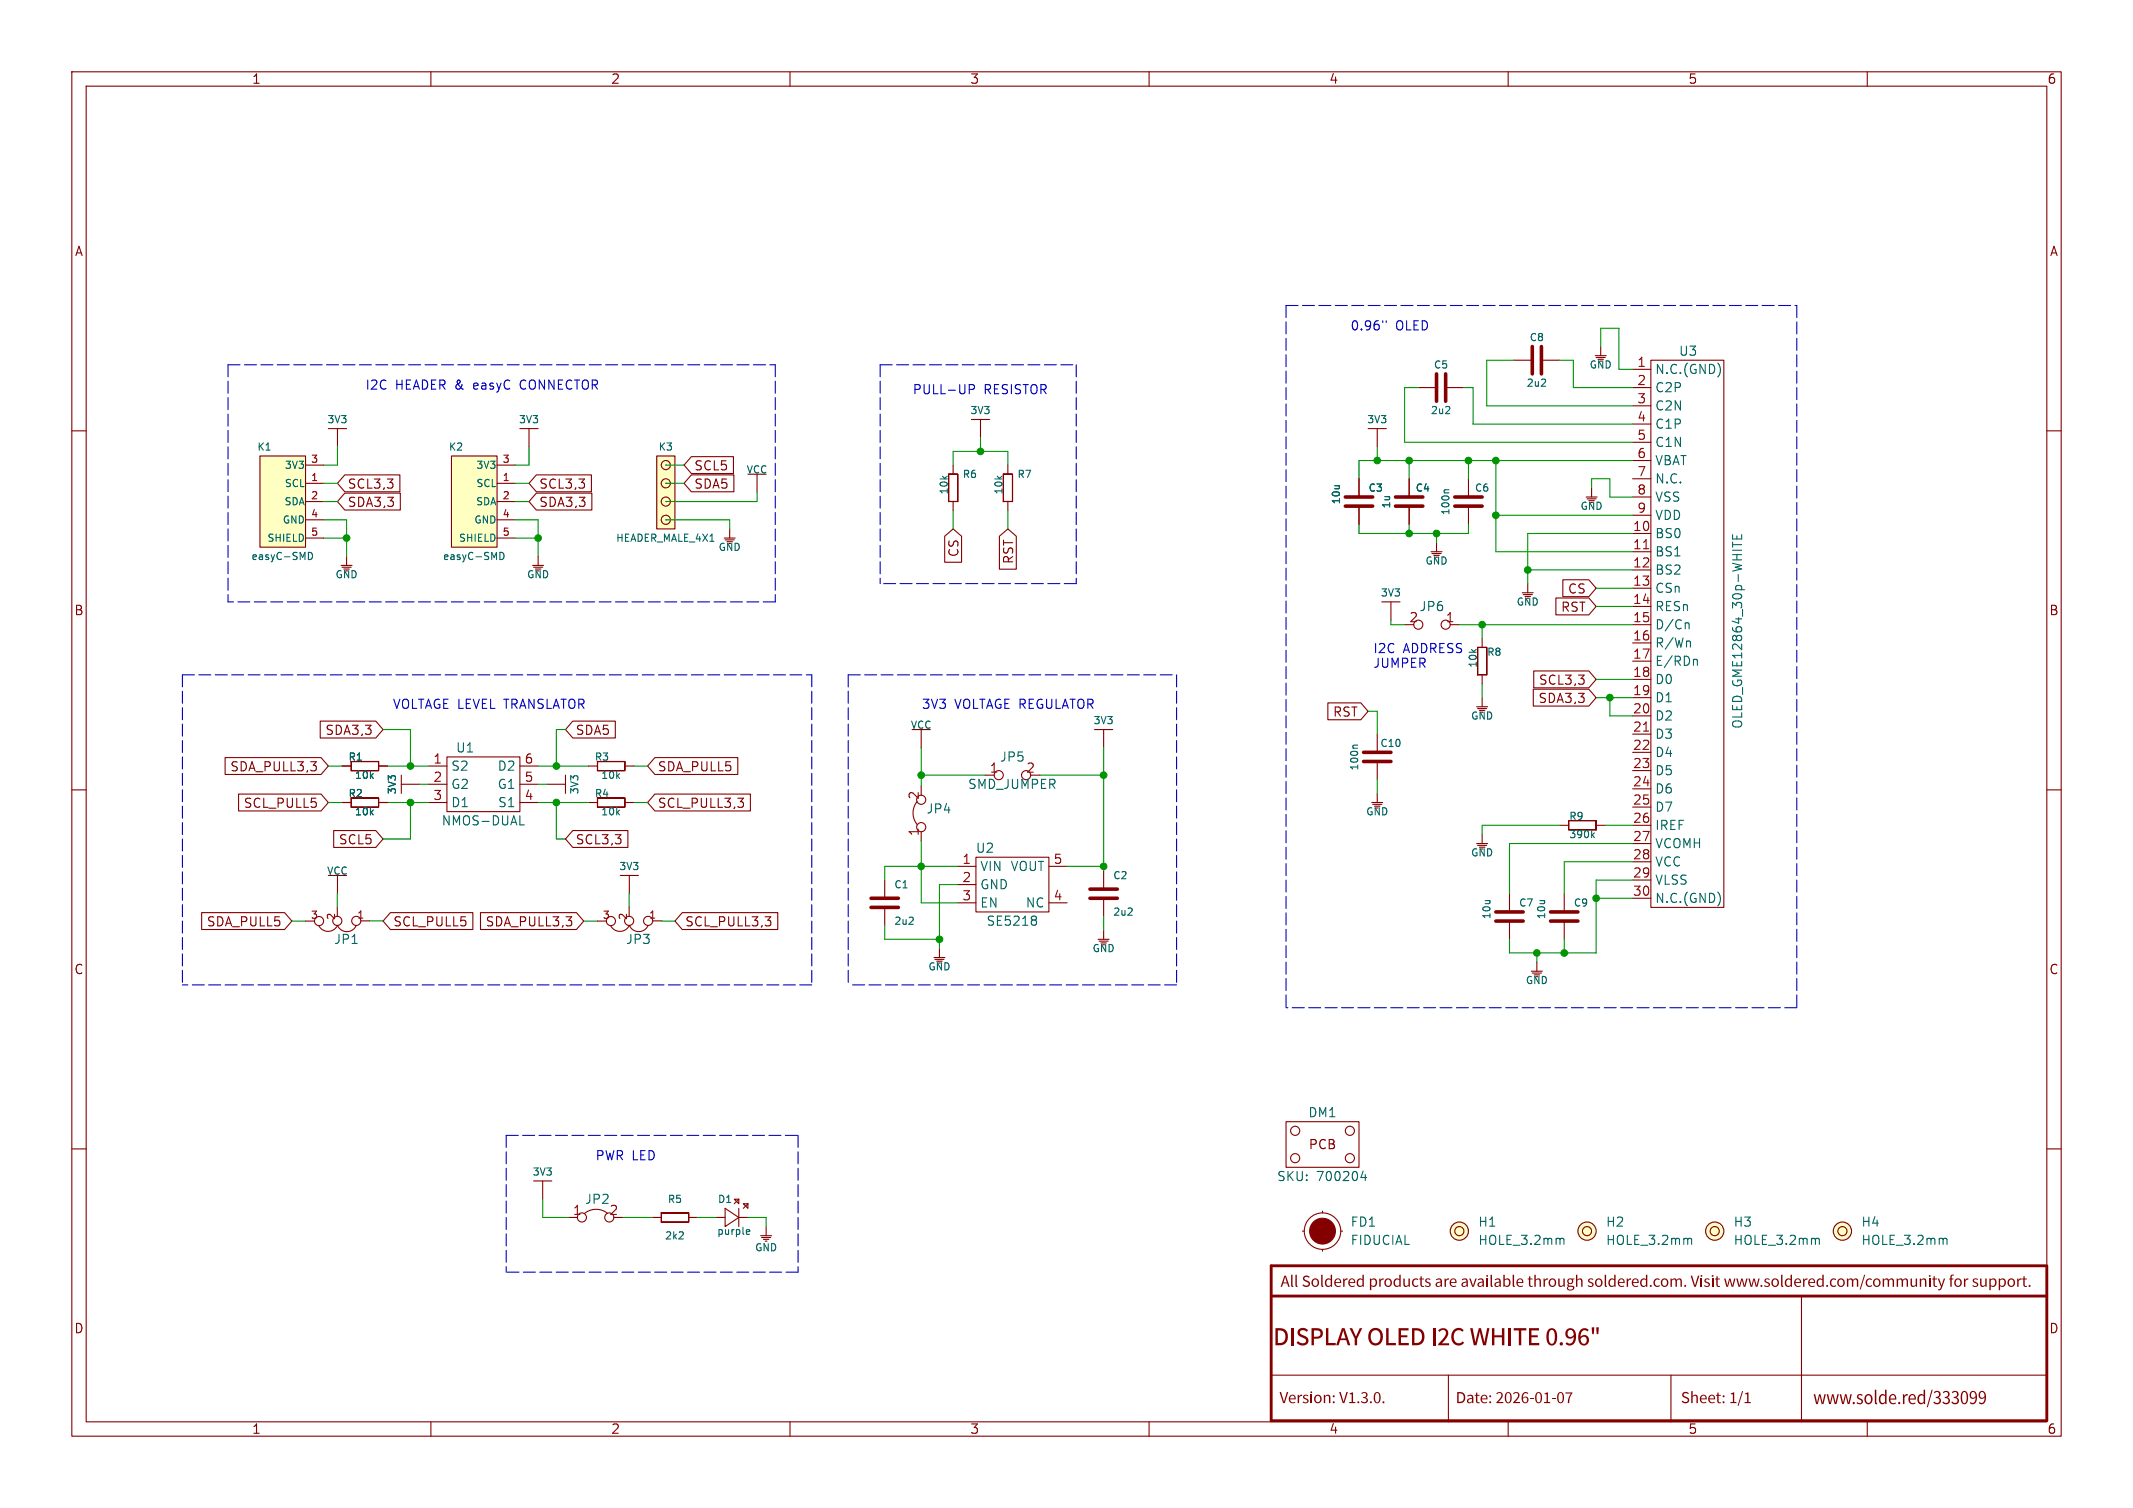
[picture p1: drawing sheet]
<svg xmlns="http://www.w3.org/2000/svg" width="297mm" height="210mm" viewBox="0 0 297 210" stroke-linecap="round" stroke-linejoin="round" font-family="sans-serif">
<g fill="none" stroke="#840000" stroke-width=".15">
<path d="M10 10h277v190h-277zM12 12h273v186h-273zM60 10v2M110 10v2M160 10v2M210 10v2M260 10v2M10 60h2M285 60h2M100.8 74.9h1.6M101 75.2h1.2M101.6 73.7v1.2"/>
<path d="M104.1 66h2.6M105.4 66v2.6M192.4 83.8h2.5M193.7 83.8v2.6M205.6 98.4h1.5M205.7 94h1.3zM205.7 90.2l.1 3.8zM205.7 90.1l1.3 .1zM205.7 98.7h1.3M206.4 88.9v1.3M206.4 94v1.3M206.4 97.2v1.2"/>
<path d="M207 90.2v3.8zM212 82.6h1.5M212.1 82.8h1.3M212.7 81.3v1.3M10 110h2M81.9 106.7h1.3M83.2 107.3h3.8zM83.2 106v1.3zM83.2 106l3.8 .1zM87 106v1.3zM87 106.7h1.3M137.2 108h1.2"/>
<path d="M143.5 108h1.3M152.4 101.6h2.5M153.7 101.6v2.5M285 110h2M10 160h2M285 160h2M60 198v2M110 198v2M160 198v2M177 191.5h108M201.7 191.5v6.5M210 198v2"/>
<path d="M232.7 191.5v6.5M250.8 180.5v17.5M260 198v2"/>
<circle cx="139.1" cy="107.9" r=".63"/>
<circle cx="142.9" cy="107.9" r=".63"/>
</g>
<path d="M284.8 176.3h-107.8v21.6h107.9M285 176.3v21.6M177 180.5h108" fill="none" stroke="#840000" stroke-width=".4"/>
<path d="M91.4 63.5h2.6v10.2h-2.6z" fill="#ffffc2"/>
<g fill="none" stroke="#840000" stroke-width=".15">
<path d="M135.3 58.4h2.5M136.5 58.4v2.6M190.5 59.7h2.5M191.8 59.7v2.5M197.5 54h2.5M201.3 54h2.5M210.8 50.2h2.6M214.6 50.2h2.6M222.1 49.5h1.5M222.2 49.8h1.3M222.9 48.3v1.2M227.3 51.4h2.6"/>
<path d="M227.3 54h2.6M227.3 56.5h2.6M227.3 59.1h2.6M229.9 50.2h10.1v76.2h-10.1zM47.5 78.7h1.5M47.6 79h1.3M48.3 77.5v1.2M74.2 78.7h1.5M74.3 79h1.3M74.9 77.5v1.2M91.4 63.5h2.6v10.2h-2.6zM92.7 72.4h.1"/>
<path d="M92.7 69.9h.1M92.7 67.3h.1M92.7 64.8h.1M132.1 69.8l1.2 .1zM132.1 66v3.9zM132.1 66h1.2zM132.7 64.8v1.2M132.7 69.9v1.2M133.3 66l.1 3.9zM139.7 69.8l1.3 .1zM139.7 66v3.9zM139.7 66h1.3z"/>
<path d="M140.3 64.8v1.2M140.3 69.9v1.2M141 66v3.9zM189.2 66.7v2.5M189.2 70.5v2.5M196.2 66.7v2.5M196.2 70.5v2.5M199.3 76.8h1.5M199.4 77.1h1.3M200 75.6v1.2M204.5 66.7v2.5M204.5 70.5v2.5"/>
<path d="M220.9 69.2h1.5M221 69.5h1.2M221.6 67.9v1.3M227.3 74.3h2.6M227.3 76.8h2.6M227.3 79.4h2.6M227.3 61.6h2.6M227.3 64.1h2.6M227.3 66.7h2.6M227.3 69.2h2.6M227.3 71.8h2.6M201.9 87h1.3"/>
<path d="M227.3 81.9h2.6M227.3 84.5h2.6M227.3 87h2.6M227.3 89.5h2.6M227.3 92.1h2.6M227.3 94.6h2.6M227.3 97.2h2.6M227.3 99.7h2.6M47.6 111.8h1.3M47.6 106.7h1.3M48.9 112.4h3.8zM48.9 111.1v1.3z"/>
<path d="M48.9 111.1l3.8 .1zM48.9 107.3h3.8zM48.9 106v1.3zM48.9 106l3.8 .1zM52.7 111.1v1.3zM52.7 106v1.3zM52.7 111.8h1.3M52.7 106.7h1.3M55.9 108v2.5M55.9 109.2h2.5M59.7 111.8h2.5M59.7 109.2h2.5"/>
<path d="M59.7 106.7h2.5M62.2 105.4h10.2v7.6h-10.2zM72.4 111.8h2.5M72.4 109.2h2.5M72.4 106.7h2.5M76.2 109.2h2.5M78.7 108v2.5M81.9 111.8h1.3M83.2 112.4h3.8zM83.2 111.1v1.3zM83.2 111.1l3.8 .1zM87 111.1v1.3z"/>
<path d="M87 111.8h1.3M127 101.6h2.5M127.7 111.6a2.55 2.55 0 0 0 0 3.2M128.3 101.6v2.5M128.3 109.5v1.2M128.3 115.8v1.3M135.9 119.4h10.1v7.6h-10.1zM191 111.8h1.5M191.1 112h1.3M191.8 102.2v2.6M191.8 106v2.6M191.8 110.5v1.3"/>
<path d="M205.6 117.5h1.5M205.7 117.7h1.3M206.4 116.2v1.3M217.2 114.9h1.2M218.4 114.3v1.3zM218.4 114.3h3.8zM218.4 115.5l3.8 .1zM222.2 114.3v1.3zM222.2 114.9h1.3M227.3 102.2h2.6M227.3 104.8h2.6M227.3 107.3h2.6"/>
<path d="M227.3 109.9h2.6M227.3 112.4h2.6M227.3 114.9h2.6M227.3 117.5h2.6M42.5 128.3h1.3M45.7 121.9h2.6M47 126.3v1.3M47 121.9v2.6M49.6 128.9a1.41 1.41 0 0 1-1.3 .8 1.41 1.41 0 0 1-1.3-.8 1.44 1.44 0 0 1-1.3 .8 1.44 1.44 0 0 1-1.3-.8M50.2 128.2h1.3M83.2 128.3h1.2M86.4 121.9h2.5"/>
<path d="M87.6 126.3v1.3M87.6 121.9v2.6M90.2 128.9a1.41 1.41 0 0 1-1.3 .8 1.41 1.41 0 0 1-1.3-.8 1.44 1.44 0 0 1-1.2 .8 1.44 1.44 0 0 1-1.4-.8M90.9 128.2h1.3M123.2 122.6v2.5M123.2 126.4v2.5M130 133.4h1.6M130.2 133.6h1.2M130.8 132.1v1.3M133.3 120.7h2.6M133.3 123.2h2.6M133.3 125.7h2.6"/>
<path d="M146 120.7h2.6M146 125.7h2.6M152.9 130.8h1.5M153 131.1h1.3M153.7 121.3v2.5M153.7 125.1v2.5M153.7 129.5v1.3M210.2 124.5v2.5M210.2 128.3v2.5M213.2 135.3h1.6M213.4 135.5h1.2M214 134v1.3"/>
<path d="M217.8 124.5v2.5M217.8 128.3v2.5M227.3 120h2.6M227.3 122.6h2.6M227.3 125.1h2.6M179.1 156.2h10.1v6.4h-10.1zM74.3 164.5h2.5M75.6 164.5v2.5M79.1 169.5h1.3M84.6 169a2.55 2.55 0 0 0-3.2 0M85.5 169.5h1.2M90.8 169.5h1.3"/>
<path d="M92.1 170.2h3.8zM92.1 168.9v1.3zM92.1 168.9h3.8zM95.9 168.9v1.3zM95.9 169.5h1.3M99.7 169.5h1.3M101 168.3l1.9 1.2-1.9 1.3zM102.2 167h.7v.6zM102.9 169.5h1.2M102.9 167l-.7 .6M102.9 168.3v2.5M103.5 167.6h.6v.7z"/>
<path d="M104.1 167.6l-.6 .7M105.9 172.1h1.5M106 172.3h1.3M106.3 172.6h.8M106.6 172.8h.2M106.7 170.8v1.3M181.4 171.5h.2M184.1 168.7v.2M184.1 174v.2M186.7 171.5h.2"/>
<circle cx="92.7" cy="72.4" r=".63"/>
<circle cx="92.7" cy="69.8" r=".63"/>
<circle cx="92.7" cy="67.3" r=".63"/>
<circle cx="92.7" cy="64.8" r=".63"/>
<circle cx="197.5" cy="87" r=".63"/>
<circle cx="201.3" cy="87" r=".63"/>
<circle cx="128.3" cy="115.2" r=".63"/>
<circle cx="128.3" cy="111.4" r=".63"/>
<circle cx="44.4" cy="128.3" r=".63"/>
<circle cx="47" cy="128.2" r=".63"/>
<circle cx="49.6" cy="128.2" r=".63"/>
<circle cx="85.1" cy="128.3" r=".63"/>
<circle cx="87.6" cy="128.2" r=".63"/>
<circle cx="90.2" cy="128.2" r=".63"/>
<circle cx="180.3" cy="157.5" r=".63"/>
<circle cx="188" cy="157.5" r=".63"/>
<circle cx="81" cy="169.5" r=".63"/>
<circle cx="84.8" cy="169.5" r=".63"/>
<circle cx="180.3" cy="161.3" r=".63"/>
<circle cx="184.1" cy="171.4" r="2.54"/>
<circle cx="188" cy="161.3" r=".63"/>
<circle cx="203.2" cy="171.4" r=".63"/>
<circle cx="203.2" cy="171.4" r="1.27"/>
<circle cx="221" cy="171.4" r=".63"/>
<circle cx="221" cy="171.4" r="1.27"/>
<circle cx="238.8" cy="171.4" r=".63"/>
<circle cx="238.8" cy="171.4" r="1.27"/>
<circle cx="256.5" cy="171.4" r=".63"/>
<circle cx="256.5" cy="171.4" r="1.27"/>
</g>
<g fill="none" stroke="#006464" stroke-width=".15">
<path d="M201.3 57.6h.6M201.8 56.7v.3M214.6 53.8h.6M215.2 52.9v.3M239.5 51.1v.9M201.7 68.2h-.5l-.1 .3M241.2 74.5v.6h1.3v-.6M241.2 75.5v.7M241.2 75.8h1.3M241.8 74.6v.5M234.8 86.7l.3 .1 .1 .1v.7M235.2 89.3l.2 .1v.7"/>
<path d="M236 91.8l.3 .1v.1v.7M72.4 114.9h.6M189 103.8h-.5l-.1 .3M221.7 116.3l.3 .4M222 116l-.4 .4M126.5 128.7h.7M127.1 127.8v.4M144.1 127.6l.2 .2-.2 .3 .2 .3v.2l-.2 .2M157 127.5h.6M157.6 126.5v.4M239.5 124.8v.8M104 171.9h.4"/>
<path d="M104 171.3l.3-.1 .1 .3-.5 .1M189.8 163.1l-.3 .9h.8M190.1 163.6v.8M217.4 172.5h.2l.2 .1v.7M235.2 172.5h.2l.1 .1v.7M253 172.5h.1l.2 .1v.7M270.7 172.5h.2l.2 .1v.7"/>
</g>
<path d="M228.8 76.4h.8M228.8 101.8h.8" fill="none" stroke="#a90000" stroke-width=".15"/>
<g fill="none" stroke="#840000" stroke-width=".5">
<path d="M200 52.1v3.8M201.3 52.1v3.8M213.4 48.3v3.8M214.6 48.3v3.8M187.3 69.2h3.8M187.3 70.5h3.8M194.3 69.2h3.8M194.3 70.5h3.8M202.6 69.2h3.8M202.6 70.5h3.8M189.9 104.8h3.8M189.9 106h3.8"/>
<path d="M121.3 125.1h3.8M121.3 126.4h3.8M151.8 125.1h3.8M151.8 123.8h3.8M208.3 127h3.8M208.3 128.3h3.8M215.9 127h3.8M215.9 128.3h3.8"/>
</g>
<circle cx="184.1" cy="171.5" r="1.8" fill="#840000" stroke="#840000" stroke-width=".15"/>
<g fill="#ffffc2" stroke="#ffffc2" stroke-width=".14">
<circle cx="203.2" cy="171.4" r="1.27"/>
<circle cx="238.8" cy="171.4" r="1.27"/>
<circle cx="256.5" cy="171.4" r="1.27"/>
<circle cx="221" cy="171.4" r="1.27"/>
</g>
<path d="M62.9 63.5h6.3v12.7h-6.3z" fill="#ffffc2"/>
<path d="M62.9 63.5h6.3v12.7h-6.3zM69.2 67.3h2.6M69.2 69.9h2.6M69.2 64.8h2.6M69.2 72.4h2.6M69.2 74.9h2.6" fill="none" stroke="#840000" stroke-width=".15"/>
<path d="M69.6 76.9a.51 .51 0 0 1 .6 .5 .51 .51 0 0 1-.6 .5z" fill="none" stroke="#006464" stroke-width=".15"/>
<path d="M36.2 63.5h6.3v12.7h-6.3z" fill="#ffffc2"/>
<g fill="none" stroke="#840000" stroke-width=".15">
<path d="M45.7 59.7h2.6M47 59.7v2.5M72.4 59.7h2.5M73.7 59.7v2.5M36.2 63.5h6.3v12.7h-6.3zM42.5 67.3h2.6M42.5 69.9h2.6M42.5 64.8h2.6M42.5 72.4h2.6M42.5 74.9h2.6M48 66.1h7.7v2.4h-7.7l-1-1.2zM48 68.7h7.7v2.3h-7.7l-1-1.1z"/>
<path d="M74.7 68.7h7.7v2.3h-7.7l-1-1.1zM74.7 66.1h7.7v2.4h-7.7l-1-1.2zM96.3 66.1h5.9v2.4h-5.9l-1.1-1.2zM96.3 63.6h5.8v2.3h-5.8l-1.1-1.1zM131.5 74.7l1.2-1 1.2 1v3.6h-2.4zM139.2 74.7l1.1-1 1.2 1v4.6h-2.3zM189.2 66.7v2.5M189.2 70.5v2.5M196.2 66.7v2.5M196.2 70.5v2.5M184.9 97.9h4.6l1 1.2-1 1.1h-4.6zM213.5 96h7.7l1 1.2-1 1.1h-7.7z"/>
<path d="M213.6 93.4h7.6l1 1.2-1 1.2h-7.6zM216.6 83.3h4.6l1 1.2-1 1.1h-4.6zM217.6 80.7h3.6l1 1.2-1 1.2h-3.6zM31.3 105.5h13.4l1 1.2-1 1.2h-13.4zM33.2 110.6h11.5l1 1.2-1 1.1h-11.5zM43.3 106.1h.7l-.4 .5M44 106.7v.5M44.6 100.4h7.7l1 1.2-1 1.2h-7.7zM46.5 115.7h5.8l1 1.1-1 1.2h-5.8zM47.6 111.8h1.3M47.6 106.7h1.3M52.7 111.8h1.3"/>
<path d="M52.7 106.7h1.3M79.8 115.7h7.6v2.3h-7.6l-1.1-1.2zM79.8 100.4h5.9v2.4h-5.9l-1.1-1.2zM91.2 105.5h11.5v2.4h-11.5l-1-1.2zM91.2 110.6h13.3v2.3h-13.3l-1-1.1zM102.7 111.2h.8l-.4 .4M103.3 111.6l.2 .3v.3l-.2 .2M28.1 127.1h11.5l1 1.2-1 1.1h-11.5zM54.4 127.1h11.4v2.3h-11.4l-1.1-1.1zM66.9 127.1h13.4l1 1.2-1 1.1h-13.4zM78.8 127.7h.8l-.4 .5M79.5 128.3v.5"/>
<path d="M95 127.1h13.3v2.3h-13.3l-1-1.1zM106.5 127.7h.8l-.4 .5M107.1 128.2l.2 .2v.3l-.2 .2"/>
</g>
<path d="M42.9 76.9a.51 .51 0 0 1 .6 .5 .51 .51 0 0 1-.6 .5z" fill="none" stroke="#006464" stroke-width=".15"/>
<path d="M135 53.6h.4l.3 .2-.1 .4h-.6M192.5 44.7v.2M193 44.7v.2" fill="none" stroke="#0000c2" stroke-width=".15"/>
<g fill="none" stroke="#0000c2" stroke-width=".15" stroke-dasharray="1.7 .6">
<path d="M31.7 50.8v33M31.7 50.8h76.2M107.9 50.8v33M122.6 50.8h27.3M122.6 50.8v30.5M149.9 50.8v30.5M179.1 42.5v97.8M179.1 42.5h71.1M250.2 42.5v97.8M25.4 94v43.2M25.4 94h87.6M107.9 83.8h-76.2"/>
<path d="M113 94v43.2M118.1 94h45.7M118.1 94v43.2M149.9 81.3h-27.3M163.8 94v43.2M113 137.2h-87.6M163.8 137.2h-45.7M70.5 158.1h40.6M70.5 158.1v19.1M111.1 158.1v19.1M250.2 140.3h-71.1M111.1 177.2h-40.6"/>
</g>
<g fill="none" stroke="#009600" stroke-width=".15">
<path d="M197.5 54h-1.9v7.6h31.7M203.8 54h1.3v5.1h22.2M210.8 50.2h-3.8v6.3h20.3M217.2 50.2h1.9v3.8h8.2M222.9 48.3v-2.6h2.5v5.7h1.9M45.1 72.4h3.2v5.1M45.1 69.9h1.9M45.1 67.3h1.9M45.1 74.9h3.2M47 62.2v2.6h-1.9M71.8 69.9h1.9M71.8 67.3h1.9"/>
<path d="M71.8 72.4h3.1v5.1M71.8 74.9h3.1M73.7 62.2v2.6h-1.9M92.7 67.3h2.5M92.7 72.4h8.9v1.3M92.7 64.8h2.5M105.4 68.6v1.3h-12.7M132.7 64.8v-1.9h7.6v1.9M132.7 71.1v2.6M136.5 61v1.9M140.3 71.1v2.6M189.2 73v1.3h15.3v-1.3"/>
<path d="M191.8 62.2v1.9M196.2 64.1v2.6M196.2 73v1.3M200 74.3v1.3M204.5 64.1v2.6M208.3 64.1v12.7h19M208.3 71.8h19M212.7 79.4h14.6M221.6 67.9v-1.2h2.6v2.5h3.1M227.3 64.1h-38.1v2.6M227.3 74.3h-14.6v7M190.5 99.1h1.3v3.1"/>
<path d="M193.7 86.4v.6h1.9M203.2 87h24.1M206.4 87v1.9M206.4 95.3v1.9M222.2 94.6h5.1M222.2 97.2h5.1M222.2 84.5h5.1M222.2 81.9h5.1M224.2 97.2v2.5h3.1M45.7 106.7h1.9M45.7 111.8h1.9M53.3 101.6h3.8v5.1"/>
<path d="M54 106.7h5.7M54 111.8h5.7M57.1 111.8v5h-3.8M58.4 109.2h1.3M74.9 109.2h1.3M74.9 106.7h7M74.9 111.8h7M77.5 111.8v5h1.2M78.7 101.6h-1.2v5.1M88.3 106.7h1.9M88.3 111.8h1.9M128.3 108h8.9"/>
<path d="M128.3 104.1v5.4M128.3 117.1v8.6h5M144.8 108h8.9M153.7 104.1v17.2M191.8 108.6v1.9M217.2 114.9h-10.8v1.3M223.5 114.9h3.8M227.3 117.5h-17.1v7M40.6 128.3h1.9M47 124.5v1.8M51.5 128.2l1.8 .1M81.3 128.3h1.9"/>
<path d="M87.6 124.5h.1M87.6 124.5v1.8M92.2 128.2l1.8 .1M123.2 128.9v1.9h7.6M133.3 120.7h-10.1v1.9M133.3 123.2h-2.5v8.9M148.6 120.7h5.1M153.7 127.6v1.9M214 132.7v1.3M217.8 130.8v1.9M222.2 125.1h5.1M227.3 122.6h-5.1v10.1h-12v-1.9"/>
<path d="M227.3 120h-9.5v4.5M75.6 167v2.5h3.5M86.7 169.5h4.1M97.2 169.5h2.5M104.1 169.5h2.6v1.3"/>
</g>
<g fill="#009600" stroke="#009600" stroke-width=".15">
<circle cx="212.7" cy="79.4" r=".46"/>
<circle cx="200" cy="74.3" r=".46"/>
<circle cx="206.4" cy="87" r=".46"/>
<circle cx="224.2" cy="97.2" r=".46"/>
<circle cx="222.2" cy="125.1" r=".46"/>
<circle cx="191.8" cy="64.1" r=".46"/>
<circle cx="136.5" cy="62.9" r=".46"/>
<circle cx="153.7" cy="120.7" r=".46"/>
<circle cx="153.7" cy="108" r=".46"/>
<circle cx="214" cy="132.7" r=".46"/>
<circle cx="217.8" cy="132.7" r=".46"/>
<circle cx="204.5" cy="64.1" r=".46"/>
<circle cx="196.2" cy="64.1" r=".46"/>
<circle cx="208.3" cy="64.1" r=".46"/>
<circle cx="208.3" cy="71.8" r=".46"/>
<circle cx="196.2" cy="74.3" r=".46"/>
<circle cx="48.3" cy="74.9" r=".46"/>
<circle cx="77.5" cy="106.7" r=".46"/>
<circle cx="74.9" cy="74.9" r=".46"/>
<circle cx="77.5" cy="111.8" r=".46"/>
<circle cx="57.1" cy="106.7" r=".46"/>
<circle cx="57.1" cy="111.8" r=".46"/>
<circle cx="128.3" cy="108" r=".46"/>
<circle cx="130.8" cy="130.8" r=".46"/>
<circle cx="128.3" cy="120.7" r=".46"/>
</g>
<g font-size="3.5" fill="#840000">
<text x="177.3" y="188.6">DISPLAY</text>
<text x="190.3" y="188.6">OLEDI2CWHITE0.96&quot;</text>
</g>
<text font-size="2.8" fill="#840000" x="252.5" y="196.5">www.solde.red/333099</text>
<g font-size="2.3" fill="#840000">
<text x="178.3" y="180">AllSolderedproductsareavailablethrough soldered.com.Visitwww.soldered.com/communityfor support.</text>
<text x="178.2" y="196.2">Version:V1.3.0.</text>
<text x="202.7" y="196.2">Date:2026-01-07</text>
<text x="234" y="196.2">Sheet:1/1</text>
</g>
<g font-size="1.8" fill="#840000">
<text x="35" y="11.9">1</text>
<text x="85" y="11.9">2</text>
<text x="135" y="11.9">3</text>
<text x="185" y="11.9">4</text>
<text x="235" y="11.9">5</text>
<text x="285" y="11.9">6</text>
<text x="10.3" y="35.9">A</text>
<text x="285.3" y="35.9">A</text>
<text x="96.6" y="65.7">SCL5</text>
<text x="48.3" y="68.3">SCL3,3</text>
<text x="48.3" y="70.8">SDA3,3</text>
<text x="75" y="70.8">SDA3,3</text>
<text x="75" y="68.3">SCL3,3</text>
<text x="96.6" y="68.3">SDA5</text>
<text x="133.7" y="77.7" transform="rotate(-90 133.7 77.7)">CS</text>
<text x="141.3" y="78.6" transform="rotate(-90 141.3 78.6)">RST</text>
<text x="218.2" y="82.9">CS</text>
<text x="10.3" y="85.9">B</text>
<text x="217.3" y="85.4">RST</text>
<text x="285.3" y="85.9">B</text>
<text x="214.2" y="95.6">SCL3,3</text>
<text x="185.5" y="100">RST</text>
<text x="214.1" y="98.1">SDA3,3</text>
<text x="32" y="107.6">SDA_PULL3,3</text>
<text x="45.2" y="102.6">SDA3,3</text>
<text x="80.1" y="102.6">SDA5</text>
<text x="91.5" y="107.6">SDA_PULL5</text>
<text x="33.8" y="112.7">SCL_PULL5</text>
<text x="91.5" y="112.7">SCL_PULL3,3</text>
<text x="47.1" y="117.8">SCL5</text>
<text x="80.1" y="117.8">SCL3,3</text>
<text x="28.7" y="129.2">SDA_PULL5</text>
<text x="54.7" y="129.2">SCL_PULL5</text>
<text x="67.5" y="129.2">SDA_PULL3,3</text>
<text x="95.3" y="129.2">SCL_PULL3,3</text>
<text x="10.3" y="135.9">C</text>
<text x="285.3" y="135.9">C</text>
<text x="182.1" y="160.3">PCB</text>
<text x="10.3" y="185.9">D</text>
<text x="285.3" y="185.9">D</text>
<text x="35" y="199.9">1</text>
<text x="85" y="199.9">2</text>
<text x="135" y="199.9">3</text>
<text x="185" y="199.9">4</text>
<text x="235" y="199.9">5</text>
<text x="285" y="199.9">6</text>
</g>
<g font-size="1.8" fill="#0000c2">
<text x="188" y="46.1">0.96&quot;</text>
<text x="194.3" y="46.1">OLED</text>
<text x="50.8" y="54.4">I2C</text>
<text x="55.1" y="54.4">HEADER &amp;</text>
<text x="66.2" y="54.4">easyC</text>
<text x="72.9" y="54.4">CONNECTOR</text>
<text x="127" y="55">PULL-UP</text>
<text x="137" y="55">RESISTOR</text>
<text x="191.1" y="91.1">I2C</text>
<text x="191.1" y="93.1">JUMPER</text>
<text x="195.4" y="91.1">ADDRESS</text>
<text x="54.6" y="98.8">VOLTAGE LEVEL TRANSLATOR</text>
<text x="128.3" y="98.8">3V3</text>
<text x="132.9" y="98.8">VOLTAGE REGULATOR</text>
<text x="82.8" y="161.7">PWR LED</text>
</g>
<g font-size="1.8" fill="#a90000">
<text x="227.9" y="51.2">1</text>
<text x="227.9" y="53.7">2</text>
<text x="227.9" y="56.3">3</text>
<text x="227.9" y="58.8">4</text>
<text x="227.9" y="61.3">5</text>
<text x="227.9" y="63.9">6</text>
<text x="227.9" y="66.4">7</text>
<text x="227.9" y="69">8</text>
<text x="227.9" y="71.5">9</text>
<text x="227.3" y="74">10</text>
<text x="227.3" y="76.6">11</text>
<text x="227.3" y="79.1">12</text>
<text x="227.3" y="81.7">13</text>
<text x="196.1" y="86.7">2</text>
<text x="201.2" y="86.7">1</text>
<text x="227.3" y="84.2">14</text>
<text x="227.3" y="86.7">15</text>
<text x="227.3" y="89.3">16</text>
<text x="227.3" y="91.8">17</text>
<text x="227.3" y="94.4">18</text>
<text x="227.3" y="96.9">19</text>
<text x="227.3" y="99.4">20</text>
<text x="227.3" y="102">21</text>
<text x="60.3" y="106.4">1</text>
<text x="73" y="106.4">6</text>
<text x="137.7" y="107.7">1</text>
<text x="227.3" y="104.5">22</text>
<text x="227.3" y="107.1">23</text>
<text x="60.3" y="109">2</text>
<text x="60.3" y="111.5">3</text>
<text x="73" y="111.5">4</text>
<text x="73" y="109">5</text>
<text x="128" y="111.5" transform="rotate(-90 128 111.5)">2</text>
<text x="227.3" y="109.6">24</text>
<text x="227.3" y="112.1">25</text>
<text x="128" y="116.5" transform="rotate(-90 128 116.5)">1</text>
<text x="227.3" y="114.7">26</text>
<text x="227.3" y="117.2">27</text>
<text x="227.3" y="119.8">28</text>
<text x="133.9" y="120.4">1</text>
<text x="133.9" y="122.9">2</text>
<text x="133.9" y="125.5">3</text>
<text x="146.6" y="125.5">4</text>
<text x="146.6" y="120.4">5</text>
<text x="227.3" y="122.3">29</text>
<text x="227.3" y="124.8">30</text>
<text x="79.7" y="169.3">1</text>
<text x="84.8" y="169.3">2</text>
</g>
<g font-size="1.8" fill="#006464">
<text x="230.4" y="52.3">N.C.(GND)</text>
<text x="233.7" y="49.8">U3</text>
<text x="230.4" y="54.8">C2P</text>
<text x="230.4" y="57.4">C2N</text>
<text x="230.4" y="59.9">C1P</text>
<text x="230.4" y="62.5">C1N</text>
<text x="230.4" y="65">VBAT</text>
<text x="230.4" y="67.5">N.C.</text>
<text x="230.4" y="70.1">VSS</text>
<text x="230.4" y="75.2">BS0</text>
<text x="230.4" y="77.7">BS1</text>
<text x="230.4" y="72.6">VDD</text>
<text x="230.4" y="80.2">BS2</text>
<text x="230.4" y="82.8">CSn</text>
<text x="197.6" y="85.3">JP6</text>
<text x="230.4" y="85.3">RESn</text>
<text x="230.4" y="87.9">D/Cn</text>
<text x="230.4" y="90.4">R/Wn</text>
<text x="230.4" y="92.9">E/RDn</text>
<text x="230.4" y="95.5">D0</text>
<text x="230.4" y="98">D1</text>
<text x="230.4" y="100.6">D2</text>
<text x="242.8" y="101.6" transform="rotate(-90 242.8 101.6)">OLED_GME12864_30p-WHITE</text>
<text x="62.7" y="107.5">S2</text>
<text x="63.4" y="105">U1</text>
<text x="69.2" y="107.5">D2</text>
<text x="139.1" y="106.3">JP5</text>
<text x="142.8" y="107.7">2</text>
<text x="230.4" y="103.1">D3</text>
<text x="230.4" y="105.6">D4</text>
<text x="62.7" y="110.1">G2</text>
<text x="62.7" y="112.6">D1</text>
<text x="69.2" y="110.1">G1</text>
<text x="69.3" y="112.6">S1</text>
<text x="128.9" y="113.5">JP4</text>
<text x="134.7" y="110.1">SMD_JUMPER</text>
<text x="230.4" y="108.2">D5</text>
<text x="230.4" y="110.7">D6</text>
<text x="230.4" y="113.3">D7</text>
<text x="61.4" y="115.2">NMOS-DUAL</text>
<text x="135.8" y="119">U2</text>
<text x="230.4" y="115.8">IREF</text>
<text x="230.4" y="118.3">VCOMH</text>
<text x="136.4" y="121.5">VIN</text>
<text x="136.4" y="124.1">GND</text>
<text x="140.6" y="121.5">VOUT</text>
<text x="230.4" y="120.9">VCC</text>
<text x="230.4" y="123.4">VLSS</text>
<text x="230.4" y="126">N.C.(GND)</text>
<text x="46.4" y="131.7">JP1</text>
<text x="87.1" y="131.7">JP3</text>
<text x="136.4" y="126.6">EN</text>
<text x="137.3" y="129.1">SE5218</text>
<text x="142.7" y="126.6">NC</text>
<text x="182.1" y="155.8">DM1</text>
<text x="81.4" y="167.9">JP2</text>
<text x="177.7" y="164.7">SKU:</text>
<text x="183.3" y="164.7">700204</text>
<text x="188" y="171">FD1</text>
<text x="188" y="173.6">FIDUCIAL</text>
<text x="205.7" y="173.6">HOLE_3.2mm</text>
<text x="205.7" y="171">H1</text>
<text x="223.5" y="173.6">HOLE_3.2mm</text>
<text x="223.5" y="171">H2</text>
<text x="241.3" y="173.6">HOLE_3.2mm</text>
<text x="241.3" y="171">H3</text>
<text x="259.1" y="171">H4</text>
<text x="259.1" y="173.6">HOLE_3.2mm</text>
</g>
<g font-size="1.4" fill="#006464">
<text x="212.9" y="47.7">C8</text>
<text x="199.6" y="51.5">C5</text>
<text x="221.2" y="51.5">GND</text>
<text x="45.5" y="59.1">3V3</text>
<text x="72.2" y="59.1">3V3</text>
<text x="135" y="57.9">3V3</text>
<text x="190.3" y="59.1">3V3</text>
<text x="199.1" y="57.9">2u2</text>
<text x="212.5" y="54.1">2u2</text>
<text x="35.7" y="63">K1</text>
<text x="39.5" y="65.5">3V3</text>
<text x="62.4" y="63">K2</text>
<text x="66.2" y="65.5">3V3</text>
<text x="91.6" y="63">K3</text>
<text x="39.5" y="70.6">SDA</text>
<text x="39.5" y="68">SCL</text>
<text x="66.1" y="70.6">SDA</text>
<text x="66.2" y="68">SCL</text>
<text x="103.9" y="66.1">VCC</text>
<text x="132.2" y="69" transform="rotate(-90 132.2 69)">10k</text>
<text x="133.9" y="66.8">R6</text>
<text x="139.8" y="69" transform="rotate(-90 139.8 69)">10k</text>
<text x="141.6" y="66.8">R7</text>
<text x="186.8" y="70.3" transform="rotate(-90 186.8 70.3)">10u</text>
<text x="190.5" y="68.7">C3</text>
<text x="193.8" y="70.9" transform="rotate(-90 193.8 70.9)">1u</text>
<text x="197" y="68.7">C4</text>
<text x="202" y="71.9" transform="rotate(-90 202 71.9)">100n</text>
<text x="205.3" y="68.7">C6</text>
<text x="220" y="71.2">GND</text>
<text x="37.1" y="75.7">SHIELD</text>
<text x="39.2" y="73.1">GND</text>
<text x="63.8" y="75.7">SHIELD</text>
<text x="65.9" y="73.1">GND</text>
<text x="85.7" y="75.7">HEADER_MALE_4X1</text>
<text x="99.9" y="76.9">GND</text>
<text x="34.9" y="78.2">easyC-SMD</text>
<text x="46.6" y="80.7">GND</text>
<text x="61.6" y="78.2">easyC-SMD</text>
<text x="73.3" y="80.7">GND</text>
<text x="192.2" y="83.3">3V3</text>
<text x="198.4" y="78.8">GND</text>
<text x="211.1" y="84.5">GND</text>
<text x="205.8" y="93.1" transform="rotate(-90 205.8 93.1)">10k</text>
<text x="207" y="91.5">R8</text>
<text x="126.7" y="101.7">VCC</text>
<text x="152.2" y="101.1">3V3</text>
<text x="204.7" y="100.4">GND</text>
<text x="48.4" y="106.1">R1</text>
<text x="82.7" y="106.1">R3</text>
<text x="189.3" y="107.4" transform="rotate(-90 189.3 107.4)">100n</text>
<text x="192.1" y="104.2">C10</text>
<text x="48.4" y="111.2">R2</text>
<text x="49.3" y="113.8">10k</text>
<text x="49.3" y="108.7">10k</text>
<text x="55.3" y="110.7" transform="rotate(-90 55.3 110.7)">3V3</text>
<text x="80.7" y="110.7" transform="rotate(-90 80.7 110.7)">3V3</text>
<text x="82.7" y="111.2">R4</text>
<text x="83.6" y="108.7">10k</text>
<text x="83.6" y="113.8">10k</text>
<text x="190.1" y="113.8">GND</text>
<text x="204.7" y="119.5">GND</text>
<text x="218.4" y="114.4">R9</text>
<text x="218.4" y="116.9">390k</text>
<text x="45.4" y="122">VCC</text>
<text x="86.1" y="121.4">3V3</text>
<text x="124.4" y="123.9">C1</text>
<text x="154.9" y="122.6">C2</text>
<text x="124.4" y="129">2u2</text>
<text x="154.9" y="127.7">2u2</text>
<text x="207.7" y="128.1" transform="rotate(-90 207.7 128.1)">10u</text>
<text x="211.4" y="126.5">C7</text>
<text x="215.4" y="128.1" transform="rotate(-90 215.4 128.1)">10u</text>
<text x="219" y="126.5">C9</text>
<text x="129.2" y="135.3">GND</text>
<text x="152" y="132.8">GND</text>
<text x="212.3" y="137.3">GND</text>
<text x="74.1" y="163.9">3V3</text>
<text x="92.9" y="167.7">R5</text>
<text x="99.9" y="167.7">D1</text>
<text x="92.5" y="172.8">2k2</text>
<text x="99.7" y="172.2">purple</text>
<text x="105" y="174.5">GND</text>
</g>
<g font-size="1.4" fill="#a90000">
<text x="43.2" y="64.5">3</text>
<text x="69.9" y="64.5">3</text>
<text x="43.2" y="67.1">1</text>
<text x="43.2" y="69.6">2</text>
<text x="69.9" y="67.1">1</text>
<text x="69.9" y="69.6">2</text>
<text x="43.2" y="72.1">4</text>
<text x="43.2" y="74.7">5</text>
<text x="69.9" y="72.1">4</text>
<text x="69.9" y="74.7">5</text>
<text x="43.2" y="128">3</text>
<text x="46.7" y="128.2" transform="rotate(-90 46.7 128.2)">2</text>
<text x="49.6" y="128">1</text>
<text x="83.8" y="128">3</text>
<text x="87.4" y="128.2" transform="rotate(-90 87.4 128.2)">2</text>
<text x="90.3" y="128">1</text>
</g>
</svg>
